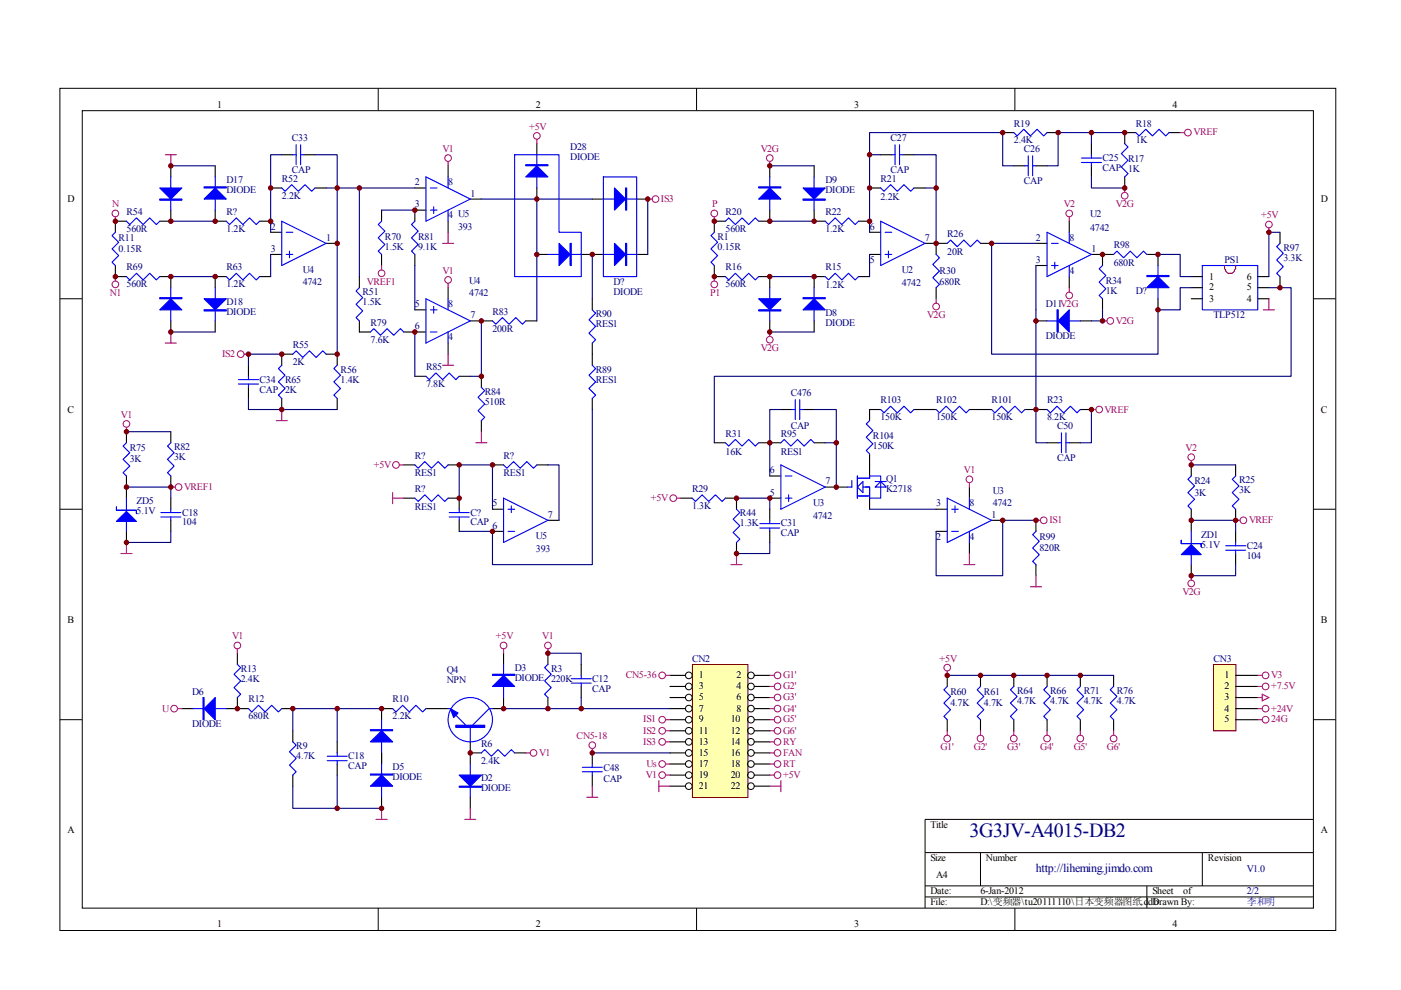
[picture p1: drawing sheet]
<svg xmlns="http://www.w3.org/2000/svg" width="297mm" height="210mm" viewBox="0 0 297 210" stroke-linecap="round" stroke-linejoin="round" font-family="sans-serif">
<g fill="none" stroke="#000" stroke-width=".21">
<path d="M12.7 18.7h270.5v178.6h-270.5zM80.2 18.7v4.7M147.7 18.7v4.7M215.2 18.7v4.7M17.4 23.5h261.1v169h-261.1zM12.7 63.3h4.7M278.4 63.3h4.7M12.7 108h4.7M278.4 108h4.7M12.7 152.6h4.7M278.4 152.6h4.7M278.4 173.7h-82.3v18.8"/>
<path d="M80.2 192.5v4.7M147.7 192.5v4.7M196.1 180.8h82.3M196.1 187.8h82.3M196.1 190.2h82.3M207.9 180.8v7M215.2 192.5v4.7M243.2 187.8v4.7M254.9 180.8v7"/>
</g>
<g fill="none" stroke="#000" stroke-width=".23">
<path d="M36.2 35.2v2.3M45.6 35.2v2.3M57.4 39.9h2.3M59.7 32.8h2.4M64.4 32.8h2.4M66.8 39.9h2.3M88 39.9h2.3M95 35.2v2.3M113.8 30.5v2.3M113.8 39.9v2.3M163.2 35.2v2.3M172.6 35.2v2.3"/>
<path d="M184.4 39.9h2.3M186.7 32.8h2.4M191.4 32.8h2.4M193.8 39.9h2.3M212.6 28.1h2.3M214.9 35.2h2.4M219.6 35.2h2.4M222 28.1h2.3M231.4 30.5v2.3M231.4 35.2v2.3M238.5 37.5v2.4M240.8 28.1h-2.3v2.4"/>
<path d="M247.9 28.1h2.3M24.5 56.3v2.3h2.3M26.8 46.9h-2.3v2.4M33.9 58.6h2.3v2.4M36.2 44.6v2.3h-2.3M45.6 44.6v2.3h2.4M48 58.6h-2.4v2.4M55 46.9h2.4M55 58.6h2.4M57.4 49.3h2.3M57.4 53.9h2.3M69.1 51.6h2.4"/>
<path d="M76.2 58.6v2.4M80.9 44.6v2.3M80.9 53.9v2.4M88 53.9v2.4M90.3 44.6h-2.3v2.3M95 46.9v2.4M99.7 42.2h2.4M113.8 53.9h2.4M123.2 53.9h4.7M125.6 42.2h2.3M135 53.9h2.3M135 42.2h2.3"/>
<path d="M151.4 56.3v2.3h2.4M153.8 46.9h-2.4v2.4M160.9 58.6h2.3v2.4M163.2 44.6v2.3h-2.3M172.6 44.6v2.3h2.4M175 58.6h-2.4v2.4M182 46.9h2.4M182 58.6h2.4M184.4 49.3h2.3M184.4 53.9h2.3M196.1 51.6h4.7M198.5 51.6v2.3"/>
<path d="M207.9 51.6h2.3M219.6 51.6h2.4M219.6 56.3h2.4M226.7 46.9v2.4M226.7 58.6v2.4M231.4 53.9h4.7M233.8 53.9v2.4M243.2 53.9h2.3v2.4M252.6 58.6h2.3M266.7 58.6h2.3M271.4 49.3v2.3M271.4 58.6v2.4"/>
<path d="M36.2 68v2.4M45.6 68v2.4M52.7 77.4v2.4M62.1 75.1h-2.4v2.3M69.1 75.1h2.4v2.3M76.2 68v2.4h2.3M85.6 70.4h4.7M88 65.7h2.3M88 79.8h2.3M95 61v2.3M95 72.7v2.4M97.4 79.8h2.3"/>
<path d="M99.7 68h4.7M102.1 79.8v2.3M111.5 68h2.3M125.6 63.3v2.4M125.6 72.7v4.7M163.2 68v2.4M172.6 68v2.4M198.5 61v2.3M219.6 68h2.4M229 68h2.4M233.8 63.3v2.4M245.5 63.3v2.4"/>
<path d="M252.6 61h2.3M252.6 63.3h2.3M266.7 61h2.3M266.7 63.3h2.3M52.7 82.1v2.4M59.7 84.5v2.3M71.5 84.5v2.3M85.6 98.6h2.4M95 98.6h2.4M102.1 89.2v2.3M104.4 98.6h2.4M113.8 98.6h2.4"/>
<path d="M125.6 84.5v2.3M151.4 93.9h2.4M160.9 93.9h4.7M165.6 86.8h2.3M170.3 86.8h2.3M172.6 93.9h2.4M184.4 96.2v4.7M186.7 86.8h-2.3v2.4M193.8 86.8h4.7M205.5 86.8h4.7M217.3 86.8h4.7M222 93.9h2.3"/>
<path d="M226.7 93.9h2.3M229 86.8h2.4M85.6 105.6h2.4M95 105.6h2.4v2.4M97.4 110.3v2.4M104.4 112.7h2.4M104.4 108h2.4M116.2 110.3h2.3M144.4 105.6h2.3M153.8 105.6h2.4v2.4M156.2 115v2.4M163.2 105.6h2.4"/>
<path d="M163.2 108v2.3M163.2 112.7v2.3M163.2 100.9h2.4M175 103.3h4.7M184.4 105.6v2.4M198.5 112.7h2.3M198.5 108h2.3M205.5 103.3v2.3M205.5 115v2.4M210.2 110.3h2.4M219.6 110.3v2.4M219.6 119.7v2.4"/>
</g>
<g fill="none" stroke="#00f" stroke-width=".23">
<path d="M36.2 37.5v7.1M45.6 37.5v7.1M59.7 39.9l.7 .7 1.4-1.4 1.5 1.4 1.4-1.4 1.4 1.4 .7-.7M62.1 32.8h.7M62.8 30.7v4.2M63.7 32.8h.7M63.7 30.7v4.2M90.3 37.5l9.4 4.7-9.4 4.7zM91.2 39.9h1.5M95 37.5v2.4M113.8 32.8v7.1M127.9 37.5h7.1v21.1h-7.1z"/>
<path d="M163.2 37.5v7.1M172.6 37.5v7.1M186.7 39.9l.7 .7 1.4-1.4 1.4 1.4 1.5-1.4 1.4 1.4 .7-.7M189.1 32.8h.7M189.8 30.7v4.2M190.7 32.8h.7M190.7 30.7v4.2M214.9 28.1l.7 .7 1.5-1.4 1.4 1.4 1.4-1.4 1.4 1.4 .7-.7M217.3 35.2h.7M218 33v4.3M218.9 35.2h.7M218.9 33v4.3"/>
<path d="M229.3 33.5h4.2M229.3 34.5h4.2M231.4 32.8v.7M231.4 34.5v.7M238.5 30.5l.7 .7-1.5 1.4 1.5 1.4-1.5 1.4 1.5 1.4-.7 .7M240.8 28.1l.7 .7 1.4-1.4 1.4 1.4 1.4-1.4 1.5 1.4 .7-.7M24.5 49.3l-.7 .7 1.4 1.4-1.4 1.4 1.4 1.4-1.4 1.4 .7 .7M26.8 46.9l.7 .7 1.4-1.4 1.4 1.4 1.4-1.4 1.5 1.4 .7-.7M26.8 58.6l.7 .7 1.4-1.4 1.4 1.4 1.4-1.4 1.5 1.4 .7-.7M48 46.9l.7 .7 1.4-1.4 1.4 1.4 1.4-1.4 1.4 1.4 .7-.7M48 58.6l.7 .7 1.4-1.4 1.4 1.4 1.4-1.4 1.4 1.4 .7-.7M59.7 46.9l9.4 4.7-9.4 4.7z"/>
<path d="M60.7 49.3h1.4M60.7 53.9h1.4M61.4 53.2v1.5M80.9 46.9l-.7 .7 1.4 1.4-1.4 1.4 1.4 1.4-1.4 1.4 .7 .7M88 46.9l-.8 .7 1.5 1.4-1.5 1.4 1.5 1.4-1.5 1.4 .8 .7M91.2 44.6h1.5M91.9 43.9v1.4M95 44.6v2.3M116.2 53.9h7M127.9 53.9h7.1M127.9 42.2h7.1M151.4 49.3l-.7 .7 1.5 1.4-1.5 1.4 1.5 1.4-1.5 1.4 .7 .7"/>
<path d="M153.8 46.9l.7-.7 1.4 1.4 1.4-1.4 1.4 1.4 1.4-1.4 .8 .7M153.8 58.6l.7 .7 1.4-1.4 1.4 1.4 1.4-1.4 1.4 1.4 .8-.7M175 46.9l.7 .7 1.4-1.4 1.4 1.4 1.4-1.4 1.4 1.4 .7-.7M175 58.6l.7 .7 1.4-1.4 1.4 1.4 1.4-1.4 1.4 1.4 .7-.7M186.7 46.9l9.4 4.7-9.4 4.7zM187.7 49.3h1.4M187.7 53.9h1.4M188.4 53.2v1.5M198.5 53.9l.7 .8-1.4 1.4 1.4 1.4-1.4 1.4 1.4 1.4-.7 .7M200.8 51.6l.7-.7 1.4 1.4 1.5-1.4 1.4 1.4 1.4-1.4 .7 .7M222 49.3l9.4 4.6-9.4 4.7zM222.9 51.6h1.4"/>
<path d="M222.9 56.3h1.4M223.6 55.6v1.4M226.7 49.3v2.3M226.7 56.3v2.3M233.8 56.3l-.8 .7 1.5 1.4-1.5 1.4 1.5 1.4-1.5 1.4 .8 .7M236.1 53.9l.7-.7 1.4 1.5 1.4-1.5 1.4 1.5 1.5-1.5 .7 .7M245.5 56.3v7M254.9 56.3h11.8v9.4h-11.8zM271.4 51.6l-.7 .7 1.4 1.4-1.4 1.4 1.4 1.4-1.4 1.4 .7 .7M36.2 61v7M45.6 61v7M52.7 79.8v.7"/>
<path d="M59.7 77.4l-.7 .7 1.4 1.4-1.4 1.5 1.4 1.4-1.4 1.4 .7 .7M62.1 75.1l.7-.7 1.4 1.4 1.4-1.4 1.4 1.4 1.4-1.4 .7 .7M71.5 77.4l-.7 .7 1.4 1.4-1.4 1.5 1.4 1.4-1.4 1.4 .7 .7M76.2 61l-.7 .7 1.4 1.4-1.4 1.4 1.4 1.4-1.4 1.4 .7 .7M78.5 70.4l.8-.7 1.4 1.4 1.4-1.4 1.4 1.4 1.4-1.4 .7 .7M90.3 79.8l.7 .7 1.4-1.4 1.4 1.4 1.4-1.4 1.5 1.4 .7-.7M90.3 63.3l9.4 4.7-9.4 4.7zM91.2 70.4h1.5M91.2 65.7h1.5M91.9 65v1.4M95 63.3v2.4M95 70.4v2.3"/>
<path d="M104.4 68l.7 .7 1.4-1.4 1.4 1.4 1.5-1.4 1.4 1.4 .7-.7M125.6 65.7l.7 .7-1.4 1.4 1.4 1.4-1.4 1.4 1.4 1.4-.7 .7M125.6 77.4l.7 .7-1.4 1.4 1.4 1.5-1.4 1.4 1.4 1.4-.7 .7M163.2 61v7M172.6 61v7M222 68h7M50.6 80.5h4.2M50.6 81.4h4.2M52.7 81.4v.7M88 98.6l.7 .7 1.4-1.4 1.4 1.4 1.4-1.4 1.4 1.4 .7-.7M102.1 82.1l.7 .7-1.4 1.4 1.4 1.5-1.4 1.4 1.4 1.4-.7 .7M106.8 98.6l.7 .7 1.4-1.4 1.4 1.4 1.4-1.4 1.4 1.4 .7-.7"/>
<path d="M153.8 93.9l.7 .7 1.4-1.4 1.4 1.4 1.4-1.4 1.4 1.4 .8-.7M165.6 93.9l.7-.7 1.4 1.4 1.4-1.4 1.4 1.4 1.4-1.4 .7 .7M165.6 98.6l9.4 4.7-9.4 4.7zM167.9 86.8h.7M168.6 84.7v4.2M169.6 86.8h.7M169.6 84.7v4.2M184.4 89.2l-.7 .7 1.4 1.4-1.4 1.4 1.4 1.4-1.4 1.4 .7 .7M186.7 86.8l.7 .7 1.4-1.4 1.4 1.4 1.5-1.4 1.4 1.4 .7-.7M198.5 86.8l.7 .7 1.4-1.4 1.4 1.4 1.4-1.4 1.4 1.4 .7-.7M210.2 86.8l.7 .7 1.5-1.4 1.4 1.4 1.4-1.4 1.4 1.4 .7-.7M222 86.8l.7 .7 1.4-1.4 1.4 1.4 1.4-1.4 1.4 1.4 .7-.7"/>
<path d="M224.3 93.9h.8M225.1 91.8v4.2M226 93.9h.7M226 91.8v4.2M88 105.6l.7 .7 1.4-1.4 1.4 1.4 1.4-1.4 1.4 1.4 .7-.7M95.2 108.7h4.3M95.2 109.6h4.3M97.4 108v.7M97.4 109.6v.7M106.8 105.6l9.4 4.7-9.4 4.7zM107.7 112.7h1.4M107.7 108h1.4"/>
<path d="M108.4 107.3v1.4M146.7 105.6l.7 .7 1.5-1.4 1.4 1.4 1.4-1.4 1.4 1.4 .7-.7M156.2 108l.7 .7-1.5 1.4 1.5 1.4-1.5 1.4 1.5 1.4-.7 .7M161.1 111h4.2M161.1 112h4.2M163.2 110.3v.7M163.2 112v.7M166.5 100.9h1.4M166.5 105.6h1.4M167.2 104.9v1.4M180.6 101.9v1.4h-.9M181.8 101.4h2.6v-.5h2.3v4.7h-2.3v-2.3h-1.4"/>
<path d="M181.8 100.9v4.7M181.8 105.1h2.6M181.8 103.3l1.2-1.2v2.3zM185.5 102.1h2.4M186.7 102.1l1.2 1.2h-2.4zM200.8 105.6l9.4 4.7-9.4 4.7zM201.8 112.7h1.4M201.8 108h1.4M202.5 107.3v1.4M205.5 105.6v2.4M205.5 112.7v2.3M219.6 112.7l-.7 .7 1.5 1.4-1.5 1.4 1.5 1.4-1.5 1.4 .7 .7"/>
</g>
<g fill="none" stroke="#a1006a" stroke-width=".21">
<circle cx="95" cy="33.5" r=".7"/>
<circle cx="113.8" cy="28.8" r=".71"/>
<circle cx="163.2" cy="33.5" r=".71"/>
<circle cx="251.9" cy="28.1" r=".71"/>
<circle cx="24.5" cy="45.3" r=".7"/>
<circle cx="80.9" cy="57.9" r=".71"/>
<circle cx="95" cy="59.3" r=".7"/>
<circle cx="139" cy="42.2" r=".71"/>
<circle cx="151.4" cy="45.3" r=".71"/>
<circle cx="226.7" cy="45.3" r=".71"/>
<circle cx="238.5" cy="41.5" r=".71"/>
<circle cx="269" cy="47.6" r=".7"/>
<circle cx="24.5" cy="60.3" r=".7"/>
<circle cx="51" cy="75.1" r=".71"/>
<circle cx="151.4" cy="60.3" r=".71"/>
<circle cx="163.2" cy="72" r=".71"/>
<circle cx="198.5" cy="65" r=".71"/>
<circle cx="226.7" cy="62.6" r=".71"/>
<circle cx="235.4" cy="68" r=".71"/>
<circle cx="84" cy="98.6" r=".71"/>
<circle cx="233" cy="86.8" r=".71"/>
<circle cx="142.7" cy="105.6" r=".71"/>
<circle cx="205.5" cy="101.6" r=".71"/>
<circle cx="221.3" cy="110.3" r=".71"/>
</g>
<g fill="none" stroke="#a1006a" stroke-width=".23">
<path d="M35 32.8h2.4M36.2 32.8v2.4M95 34.2v1M113.8 29.5v1M163.2 34.2v1M238.5 39.9v.9M250.2 28.1h1M24.5 46v.9M24.5 58.6v1M80.9 56.3v.9M93.8 51.6h2.4M95 49.3v2.3"/>
<path d="M137.3 42.2h1M151.4 46v.9M151.4 58.6v1M226.7 46v.9M269 48.3v1M35 72.7h2.4M36.2 70.4v2.3M51.7 75.1h1M93.8 77.4h2.4M95 60.1v.9M95 75.1v2.3M163.2 70.4v.9"/>
<path d="M198.5 63.3v1M226.7 61v.9M233.8 68h.9M267.9 65.7h2.3M269 63.3v2.4M58.6 89.2h2.3M59.7 86.8v2.4M84.7 98.6h.9M100.9 93.9h2.3M102.1 91.5v2.4M231.4 86.8h.9M83.2 104.4v2.4"/>
<path d="M83.2 105.6h2.4M143.5 105.6h.9M155 119.7h2.3M156.2 117.4v2.3M204.4 119.7h2.3M205.5 102.3v1M205.5 117.4v2.3M219.6 110.3h1M218.5 124.4h2.3M219.6 122.1v2.3"/>
</g>
<g fill="#00f" stroke="#00f" stroke-width=".23">
<path d="M33.9 39.9h4.7l-2.4 2.3z"/>
<path d="M43.3 42.2l2.3-2.3 2.4 2.3z"/>
<path d="M33.9 65.7l2.3-2.4 2.4 2.4z"/>
<path d="M43.3 63.3h4.7l-2.4 2.4z"/>
<path d="M118.5 51.6l2.4 2.3-2.4 2.4z"/>
<path d="M130.3 39.9l2.3 2.3-2.3 2.4z"/>
<path d="M130.3 51.6l2.3 2.3-2.3 2.4z"/>
<path d="M111.5 37.5l2.3-2.3 2.4 2.3z"/>
<path d="M160.9 42.2l2.3-2.3 2.4 2.3z"/>
<path d="M170.3 39.9h4.7l-2.4 2.3z"/>
<path d="M160.9 63.3h4.7l-2.4 2.4z"/>
<path d="M170.3 65.7l2.3-2.4 2.4 2.4z"/>
<path d="M224.3 68l2.4-2.3v4.7z"/>
<path d="M243.2 61l2.3-2.4 2.4 2.4z"/>
<path d="M33.9 42.2h4.7v.2h-4.7z" fill-rule="evenodd"/>
<path d="M43.3 39.6h4.7v.3h-4.7z" fill-rule="evenodd"/>
<path d="M33.9 63.1h4.7v.2h-4.7z" fill-rule="evenodd"/>
<path d="M43.3 65.7h4.7v.2h-4.7z" fill-rule="evenodd"/>
<path d="M120.9 51.6h.2v4.7h-.2z" fill-rule="evenodd"/>
<path d="M132.6 39.9h.3v4.7h-.3z" fill-rule="evenodd"/>
<path d="M132.6 51.6h.3v4.7h-.3z" fill-rule="evenodd"/>
<path d="M111.5 34.9h4.7v.3h-4.7z" fill-rule="evenodd"/>
<path d="M160.9 39.6h4.7v.3h-4.7z" fill-rule="evenodd"/>
<path d="M170.3 42.2h4.7v.2h-4.7z" fill-rule="evenodd"/>
<path d="M160.9 65.7h4.7v.2h-4.7z" fill-rule="evenodd"/>
<path d="M170.3 63.1h4.7v.2h-4.7z" fill-rule="evenodd"/>
<path d="M224.1 65.7h.2v4.7h-.2z" fill-rule="evenodd"/>
<path d="M243.2 58.4h4.7v.2h-4.7z" fill-rule="evenodd"/>
</g>
<g fill="none" stroke="#000080" stroke-width=".23">
<path d="M36.2 35.2h9.4M59.7 32.8h-2.3v16.5M66.8 32.8h4.7v42.3M69.1 39.9h18.9M76.2 39.9v18.7M163.2 35.2h9.4M184.4 32.8v-4.7h28.2v7.1h2.3M186.7 32.8h-2.3v16.5M193.8 32.8h4.7v18.8M196.1 39.9h2.4M231.4 37.5v2.4h7.1M231.4 28.1v2.4"/>
<path d="M238.5 28.1h-14.2v7.1h-2.3M36.2 46.9h9.4M36.2 58.6h9.4M57.4 53.9v4.7M80.9 44.6h7.1M88 56.3v9.4M102.1 42.2h11.7v25.8M113.8 42.2h11.8M125.6 53.9v9.4M137.3 42.2v11.7M163.2 46.9h9.4M163.2 58.6h9.4"/>
<path d="M184.4 53.9v4.7M219.6 51.6h-9.4v23.5h35.3v-9.4h4.7v-4.7h2.4M219.6 56.3v37.6h2.4M245.5 53.9h4.7v4.7h2.4M271.4 49.3h-2.4v9.3M36.2 70.4h9.4M59.7 75.1h-7v2.3M88 70.4v9.4M102.1 68v11.8h-2.4M163.2 70.4h9.4M233.8 65.7v2.3h-2.4M269 61h4.7v18.8h-122.3v14.1"/>
<path d="M52.7 84.5v2.3h18.8M116.2 98.6h2.3v11.7M125.6 86.8v32.9h-21.2v-7h-7M165.6 86.8h-2.4v14.1M172.6 86.8h4.7v16.5M175 93.9h2.3M231.4 86.8v7.1h-2.4M97.4 105.6v-7h7v9.4M156.2 105.6h7v2.4M163.2 115v2.4h-7M184.4 108h14.1M219.6 110.3h-7v11.8h-14.1v-9.4"/>
</g>
<g fill="#800000" stroke="#800000" stroke-width=".21">
<circle cx="36.2" cy="46.9" r=".47"/>
<circle cx="57.4" cy="46.9" r=".47"/>
<circle cx="45.6" cy="46.9" r=".47"/>
<circle cx="36.2" cy="58.6" r=".47"/>
<circle cx="45.6" cy="58.6" r=".47"/>
<circle cx="57.4" cy="39.9" r=".47"/>
<circle cx="59.7" cy="75.1" r=".47"/>
<circle cx="71.5" cy="75.1" r=".47"/>
<circle cx="71.5" cy="51.6" r=".47"/>
<circle cx="71.5" cy="39.9" r=".47"/>
<circle cx="59.7" cy="86.8" r=".47"/>
<circle cx="76.2" cy="39.9" r=".47"/>
<circle cx="102.1" cy="79.8" r=".47"/>
<circle cx="52.7" cy="75.1" r=".47"/>
<circle cx="113.8" cy="53.9" r=".47"/>
<circle cx="125.6" cy="53.9" r=".47"/>
<circle cx="113.8" cy="42.2" r=".47"/>
<circle cx="104.4" cy="112.7" r=".47"/>
<circle cx="104.4" cy="98.6" r=".47"/>
<circle cx="97.4" cy="98.6" r=".47"/>
<circle cx="97.4" cy="105.6" r=".47"/>
<circle cx="24.5" cy="46.9" r=".47"/>
<circle cx="24.5" cy="58.6" r=".47"/>
<circle cx="137.3" cy="42.2" r=".47"/>
<circle cx="36.2" cy="35.2" r=".47"/>
<circle cx="36.2" cy="70.4" r=".47"/>
<circle cx="245.5" cy="53.9" r=".47"/>
<circle cx="245.5" cy="65.7" r=".47"/>
<circle cx="210.2" cy="51.6" r=".47"/>
<circle cx="184.4" cy="46.9" r=".47"/>
<circle cx="184.4" cy="39.9" r=".47"/>
<circle cx="198.5" cy="51.6" r=".47"/>
<circle cx="198.5" cy="39.9" r=".47"/>
<circle cx="163.2" cy="58.6" r=".47"/>
<circle cx="172.6" cy="58.6" r=".47"/>
<circle cx="151.4" cy="46.9" r=".47"/>
<circle cx="151.4" cy="58.6" r=".47"/>
<circle cx="163.2" cy="35.2" r=".47"/>
<circle cx="163.2" cy="70.4" r=".47"/>
<circle cx="269" cy="49.3" r=".47"/>
<circle cx="163.2" cy="46.9" r=".47"/>
<circle cx="172.6" cy="46.9" r=".47"/>
<circle cx="184.4" cy="32.8" r=".47"/>
<circle cx="212.6" cy="28.1" r=".47"/>
<circle cx="224.3" cy="28.1" r=".47"/>
<circle cx="238.5" cy="28.1" r=".47"/>
<circle cx="231.4" cy="28.1" r=".47"/>
<circle cx="238.5" cy="39.9" r=".47"/>
<circle cx="219.6" cy="86.8" r=".47"/>
<circle cx="212.6" cy="110.3" r=".47"/>
<circle cx="219.6" cy="110.3" r=".47"/>
<circle cx="231.4" cy="86.8" r=".47"/>
<circle cx="271.4" cy="61" r=".47"/>
<circle cx="156.1" cy="105.6" r=".47"/>
<circle cx="163.2" cy="105.6" r=".47"/>
<circle cx="156.1" cy="117.4" r=".47"/>
<circle cx="163.2" cy="93.9" r=".47"/>
<circle cx="177.3" cy="103.3" r=".47"/>
<circle cx="177.3" cy="93.9" r=".47"/>
<circle cx="233.8" cy="53.9" r=".47"/>
<circle cx="219.6" cy="68" r=".47"/>
<circle cx="233.8" cy="68" r=".47"/>
<circle cx="88" cy="44.6" r=".47"/>
<circle cx="88" cy="70.4" r=".47"/>
<circle cx="102.1" cy="68" r=".47"/>
</g>
<path d="M259.6 56.3v.7l.3 .2a1.03 1.03 0 0 0 .8 .8 1.03 1.03 0 0 0 1-.5l.3-.5v-.7" fill="none" stroke="#f00" stroke-width=".23"/>
<path d="M146.9 141h11.7v28.1h-11.7z" fill="#ffffb0"/>
<path d="M146.8 140.9h11.8v28.2h-11.8z" fill="none" stroke="#800000" stroke-width=".21"/>
<g fill="none" stroke="#000" stroke-width=".21">
<circle cx="146" cy="143.2" r=".71"/>
<circle cx="146" cy="157.3" r=".71"/>
<circle cx="146" cy="145.5" r=".71"/>
<circle cx="146" cy="159.6" r=".71"/>
<circle cx="146" cy="152.6" r=".71"/>
<circle cx="146" cy="147.9" r=".71"/>
<circle cx="146" cy="154.9" r=".71"/>
<circle cx="146" cy="150.2" r=".71"/>
<circle cx="159.2" cy="143.2" r=".71"/>
<circle cx="159.2" cy="157.3" r=".71"/>
<circle cx="159.2" cy="145.5" r=".71"/>
<circle cx="159.2" cy="159.6" r=".71"/>
<circle cx="159.2" cy="152.6" r=".71"/>
<circle cx="159.2" cy="147.9" r=".71"/>
<circle cx="159.2" cy="154.9" r=".71"/>
<circle cx="159.2" cy="150.2" r=".71"/>
<circle cx="146" cy="162" r=".71"/>
<circle cx="146" cy="164.3" r=".71"/>
<circle cx="146" cy="166.7" r=".71"/>
<circle cx="159.2" cy="162" r=".71"/>
<circle cx="159.2" cy="164.3" r=".71"/>
<circle cx="159.2" cy="166.7" r=".71"/>
</g>
<g fill="none" stroke="#000" stroke-width=".23">
<path d="M26.8 91.5v2.4M36.2 91.5v2.4M252.6 98.6v2.3M262 98.6v2.3M26.8 100.9v4.7M26.8 112.7v2.3M36.2 100.9v2.4M36.2 105.6v2.4M36.2 110.3v2.4M252.6 108v4.7M252.6 119.7v2.4M262 108v2.3"/>
<path d="M262 112.7v2.3M262 117.4v2.3M50.3 138.5v2.4M106.8 138.5v2.4M116.2 138.5v2.4M38.6 150.2h2.3M48 150.2h4.7M50.3 147.9v2.3M59.7 150.2h2.4M62.1 154.9v2.4M71.5 157.3v2.3M80.9 159.6v2.4"/>
<path d="M83.2 150.2h-2.3v2.4M90.3 150.2h4.7M99.7 159.6h2.4M99.7 157.3v4.7M106.8 147.9v2.3h-2.4M109.1 159.6h2.4M116.2 147.9v2.3M123.2 140.9v2.3M123.2 145.5v2.4M142 143.2h3.3M142 145.5h3.3M142 147.9h3.3"/>
<path d="M142 150.2h3.3M142 152.6h3.3M142 154.9h3.3M142 157.3h3.3M142 159.6h3.3M159.9 143.2h3.3M159.9 145.5h3.3M159.9 147.9h3.3M159.9 150.2h3.3M159.9 152.6h3.3M159.9 154.9h3.3M159.9 157.3h3.3"/>
<path d="M159.9 159.6h3.3M200.8 143.2v2.3M200.8 152.6v2.3M207.9 143.2v2.3M207.9 152.6v2.3M214.9 143.2v2.3M214.9 152.6v2.3M222 143.2v2.3M222 152.6v2.3M229 143.2v2.3M229 152.6v2.3M236.1 143.2v2.3"/>
<path d="M236.1 152.6v2.3M62.1 164.3v2.4M71.5 162v2.3M80.9 169v2.4M99.7 169v2.4M142 162h3.3M142 164.3h3.3M142 166.7h3.3M159.9 162h3.3M159.9 164.3h3.3M159.9 166.7h3.3"/>
</g>
<g fill="none" stroke="#a1006a" stroke-width=".23">
<path d="M26.8 90.6v.9M252.6 97.6v1M25.6 117.4h2.4M26.8 115v2.4M36.2 103.3h1M262 110.3h.9M50.3 137.6v.9M106.8 137.6v.9M116.2 137.6v.9M252.6 122.1v.9M37.6 150.2h1M111.5 159.6h.9"/>
<path d="M141.1 152.6h.9M141.1 154.9h.9M141.1 157.3h.9M141.1 143.2h.9M163.2 152.6h.9M163.2 154.9h.9M163.2 143.2h.9M163.2 145.5h.9M163.2 147.9h.9M163.2 150.2h.9M163.2 159.6h.9M200.8 142.3v.9"/>
<path d="M200.8 154.9v1M207.9 154.9v1M214.9 154.9v1M222 154.9v1M229 154.9v1M236.1 154.9v1M79.7 173.7h2.4M80.9 171.4v2.3M98.5 173.7h2.4M99.7 171.4v2.3M139.7 166.7h2.3M139.7 165.5v2.4"/>
<path d="M141.1 164.3h.9M141.1 162h.9M163.2 166.7h2.4M163.2 164.3h.9M163.2 162h.9M165.6 165.5v2.4"/>
</g>
<g fill="none" stroke="#a1006a" stroke-width=".21">
<circle cx="26.8" cy="89.9" r=".71"/>
<circle cx="252.6" cy="96.9" r=".7"/>
<circle cx="37.9" cy="103.3" r=".7"/>
<circle cx="263.6" cy="110.3" r=".71"/>
<circle cx="50.3" cy="136.9" r=".71"/>
<circle cx="106.8" cy="136.9" r=".7"/>
<circle cx="116.2" cy="136.9" r=".71"/>
<circle cx="252.6" cy="123.7" r=".71"/>
<circle cx="36.9" cy="150.2" r=".71"/>
<circle cx="113.1" cy="159.6" r=".71"/>
<circle cx="140.4" cy="143.2" r=".71"/>
<circle cx="140.4" cy="157.3" r=".71"/>
<circle cx="140.4" cy="152.6" r=".7"/>
<circle cx="140.4" cy="154.9" r=".7"/>
<circle cx="164.8" cy="143.2" r=".71"/>
<circle cx="164.8" cy="145.5" r=".71"/>
<circle cx="164.8" cy="159.6" r=".71"/>
<circle cx="164.9" cy="152.6" r=".7"/>
<circle cx="164.9" cy="147.9" r=".7"/>
<circle cx="164.9" cy="154.9" r=".7"/>
<circle cx="164.9" cy="150.2" r=".7"/>
<circle cx="200.8" cy="156.6" r=".71"/>
<circle cx="200.8" cy="141.6" r=".7"/>
<circle cx="207.9" cy="156.6" r=".71"/>
<circle cx="214.9" cy="156.6" r=".71"/>
<circle cx="222" cy="156.6" r=".71"/>
<circle cx="229" cy="156.6" r=".71"/>
<circle cx="236.1" cy="156.6" r=".71"/>
<circle cx="140.4" cy="162" r=".7"/>
<circle cx="140.4" cy="164.3" r=".7"/>
<circle cx="164.9" cy="162" r=".7"/>
<circle cx="164.9" cy="164.3" r=".7"/>
</g>
<g fill="none" stroke="#00f" stroke-width=".23">
<path d="M26.8 93.9l-.7 .7 1.4 1.4-1.4 1.4 1.4 1.4-1.4 1.4 .7 .7M36.2 93.9l-.7 .7 1.4 1.4-1.4 1.4 1.4 1.4-1.4 1.4 .7 .7M26.8 105.6v7.1M34.1 108.7h4.2M34.1 109.6h4.2M36.2 108v.7M36.2 109.6v.7M252.6 100.9l-.7 .7 1.4 1.4-1.4 1.4 1.4 1.5-1.4 1.4 .7 .7M252.6 112.7v7M259.9 115.7h4.2M259.9 116.7h4.2M262 100.9l-.7 .7 1.4 1.4-1.4 1.4 1.4 1.5-1.4 1.4 .7 .7"/>
<path d="M262 115v.7M262 116.7v.7M40.9 150.2h7.1M50.3 140.9l.7 .7-1.4 1.4 1.4 1.4-1.4 1.4 1.4 1.4-.7 .7M52.7 150.2l.7 .7 1.4-1.4 1.4 1.4 1.4-1.4 1.4 1.4 .7-.7M62.1 157.3l.7 .7-1.4 1.4 1.4 1.4-1.4 1.4 1.4 1.4-.7 .7M71.5 159.6v.7M80.9 152.6v7M83.2 150.2l.8 .7 1.4-1.4 1.4 1.4 1.4-1.4 1.4 1.4 .7-.7M95 150.2h.5M96.7 151.7l2.1 2.1M99.7 153.8v3.5"/>
<path d="M102.1 159.6l.7-.7 1.4 1.4 1.4-1.4 1.4 1.4 1.4-1.4 .7 .7M104.4 150.2h-.7l-3.5 3.6M106.8 140.9v7M116.2 140.9l-.7 .7 1.4 1.4-1.4 1.4 1.4 1.4-1.4 1.4 .7 .7M121.1 143.9h4.2M121.1 144.8h4.2M123.2 143.2v.7M123.2 144.8v.7M200.8 145.5l-.7 .8 1.4 1.4-1.4 1.4 1.4 1.4-1.4 1.4 .7 .7M207.9 145.5l-.7 .8 1.4 1.4-1.4 1.4 1.4 1.4-1.4 1.4 .7 .7M214.9 145.5l-.7 .8 1.4 1.4-1.4 1.4 1.4 1.4-1.4 1.4 .7 .7M222 145.5l-.7 .8 1.4 1.4-1.4 1.4 1.4 1.4-1.4 1.4 .7 .7"/>
<path d="M229 145.5l-.7 .8 1.5 1.4-1.5 1.4 1.5 1.4-1.5 1.4 .7 .7M236.1 145.5l-.7 .8 1.4 1.4-1.4 1.4 1.4 1.4-1.4 1.4 .7 .7M69.4 160.3h4.2M69.4 161.3h4.2M71.5 161.3v.7M80.9 162v7M99.7 162v7"/>
<circle cx="99.7" cy="152.6" r="4.7"/>
</g>
<g fill="#00f" stroke="#00f" stroke-width=".23">
<path d="M95.5 150.2l1.6 1-.9 .9z"/>
<path d="M43.3 150.2l2.3-2.3v4.7z"/>
<path d="M78.5 157.3l2.4-2.4 2.3 2.4z"/>
<path d="M78.5 166.7l2.4-2.4 2.3 2.4z"/>
<path d="M106.8 143.2l2.3 2.3h-4.7z"/>
<path d="M97.4 164.3h4.7l-2.4 2.4z"/>
<path d="M24.7 110.6l2.1-2.2 2.1 2.2z"/>
<path d="M250.4 117.6l2.2-2.1 2.1 2.1z"/>
<path d="M96.7 153.8h6.1v.4h-6.1z" fill-rule="evenodd"/>
<path d="M43 147.9h.3v4.7h-.3z" fill-rule="evenodd"/>
<path d="M78.5 154.7h4.7v.2h-4.7z" fill-rule="evenodd"/>
<path d="M78.5 164.1h4.7v.2h-4.7z" fill-rule="evenodd"/>
<path d="M104.4 143h4.7v.2h-4.7z" fill-rule="evenodd"/>
<path d="M97.4 166.7h4.7v.2h-4.7z" fill-rule="evenodd"/>
<path d="M24.7 107.5v.7h4.2v.7v-.7h-4.2z" fill-rule="evenodd"/>
<path d="M250.4 114.5v.8h4.3v.7v-.7h-4.3z" fill-rule="evenodd"/>
</g>
<path d="M26.8 91.5h9.4M252.6 98.6h9.4M26.8 103.3h9.4v2.3M36.2 112.7v2.3h-9.4M252.6 110.3h9.4v2.4M262 119.7v2.4h-9.4M116.2 138.5h7v2.4M123.2 147.9v2.3h-16.4M123.2 150.2h18.8M200.8 143.2h35.3" fill="none" stroke="#000080" stroke-width=".23"/>
<g fill="#800000" stroke="#800000" stroke-width=".21">
<circle cx="26.8" cy="91.5" r=".47"/>
<circle cx="26.8" cy="103.3" r=".47"/>
<circle cx="36.2" cy="103.3" r=".47"/>
<circle cx="26.8" cy="115" r=".47"/>
<circle cx="252.6" cy="110.3" r=".47"/>
<circle cx="262" cy="110.3" r=".47"/>
<circle cx="252.6" cy="98.6" r=".47"/>
<circle cx="252.6" cy="122.1" r=".47"/>
<circle cx="200.8" cy="143.2" r=".47"/>
<circle cx="207.9" cy="143.2" r=".47"/>
<circle cx="214.9" cy="143.2" r=".47"/>
<circle cx="222" cy="143.2" r=".47"/>
<circle cx="229.1" cy="143.2" r=".47"/>
</g>
<path d="M257.4 141h4.6v14h-4.6z" fill="#ffffb0"/>
<path d="M257.3 140.9h4.7v14.1h-4.7z" fill="none" stroke="#800000" stroke-width=".21"/>
<path d="M125.6 159.6v2.4M262 143.2h4.7M262 145.5h4.7M262 147.9h4.7M262 150.2h4.7M262 152.6h4.7M125.6 164.3v2.4" fill="none" stroke="#000" stroke-width=".23"/>
<g fill="none" stroke="#a1006a" stroke-width=".21">
<circle cx="125.6" cy="158" r=".71"/>
<circle cx="164.8" cy="157.3" r=".71"/>
<circle cx="268.3" cy="143.2" r=".71"/>
<circle cx="268.3" cy="145.5" r=".71"/>
<circle cx="268.3" cy="152.6" r=".71"/>
<circle cx="268.3" cy="150.2" r=".71"/>
</g>
<path d="M125.6 158.7v.9M163.2 157.3h.9M266.7 143.2h.9M266.7 145.5h.9M266.7 147.9h.9M266.7 150.2h.9M266.7 152.6h.9M267.6 147.2l1.4 .7-1.4 .7zM124.4 169h2.4M125.6 166.7v2.3" fill="none" stroke="#a1006a" stroke-width=".23"/>
<path d="M109.1 32.8h9.4v16.5h4.7v9.3h-14.1zM123.5 162.7h4.2M123.5 163.6h4.2M125.6 162v.7M125.6 163.6v.7" fill="none" stroke="#00f" stroke-width=".23"/>
<path d="M71.5 150.2v7.1M80.9 150.2h-18.8v4.7M125.6 159.6h16.4M62.1 166.7v4.7h18.8M71.5 164.3v7.1" fill="none" stroke="#000080" stroke-width=".23"/>
<g fill="#800000" stroke="#800000" stroke-width=".21">
<circle cx="99.7" cy="159.6" r=".47"/>
<circle cx="106.8" cy="150.2" r=".47"/>
<circle cx="116.2" cy="150.2" r=".47"/>
<circle cx="116.2" cy="138.5" r=".47"/>
<circle cx="125.6" cy="159.6" r=".47"/>
<circle cx="123.2" cy="150.2" r=".47"/>
<circle cx="50.3" cy="150.2" r=".47"/>
<circle cx="80.9" cy="171.4" r=".47"/>
<circle cx="71.5" cy="171.4" r=".47"/>
<circle cx="80.9" cy="150.2" r=".47"/>
<circle cx="62.1" cy="150.2" r=".47"/>
<circle cx="71.5" cy="150.2" r=".47"/>
</g>
<text font-size="4.2" fill="#000080" x="205.6" y="177.4">3G3JV-A4015-DB2</text>
<text font-size="2.5" fill="#000080" x="219.6" y="184.8">http://liheming.jimdo.com</text>
<g font-size="2.1">
<text x="46.1" y="22.9">1</text>
<text x="113.6" y="22.9">2</text>
<text x="181.1" y="22.9">3</text>
<text x="248.6" y="22.9">4</text>
<text x="14.3" y="42.8">D</text>
<text x="280.1" y="42.8">D</text>
<text x="256.4" y="59.3">1</text>
<text x="264.3" y="59.3">6</text>
<text x="256.4" y="61.6">2</text>
<text x="256.4" y="63.9">3</text>
<text x="264.3" y="63.9">4</text>
<text x="264.3" y="61.6">5</text>
<text x="14.3" y="87.5">C</text>
<text x="280.1" y="87.5">C</text>
<text x="14.3" y="132.1">B</text>
<text x="280.1" y="132.1">B</text>
<text x="148.2" y="143.8">1</text>
<text x="156.1" y="143.8">2</text>
<text x="259.6" y="143.8">1</text>
<text x="148.2" y="146.1">3</text>
<text x="148.2" y="148.5">5</text>
<text x="156.1" y="146.1">4</text>
<text x="156.1" y="148.5">6</text>
<text x="259.6" y="146.1">2</text>
<text x="259.6" y="148.5">3</text>
<text x="148.2" y="150.9">7</text>
<text x="148.2" y="153.2">9</text>
<text x="148.2" y="155.5">11</text>
<text x="154.9" y="153.2">10</text>
<text x="154.9" y="155.5">12</text>
<text x="156.1" y="150.9">8</text>
<text x="259.6" y="150.9">4</text>
<text x="259.6" y="153.2">5</text>
<text x="148.2" y="157.9">13</text>
<text x="148.2" y="160.3">15</text>
<text x="154.9" y="157.9">14</text>
<text x="154.9" y="160.3">16</text>
<text x="148.2" y="162.6">17</text>
<text x="148.2" y="164.9">19</text>
<text x="148.2" y="167.3">21</text>
<text x="154.9" y="162.6">18</text>
<text x="154.9" y="164.9">20</text>
<text x="154.9" y="167.3">22</text>
<text x="14.3" y="176.7">A</text>
<text x="197.3" y="175.5">Title</text>
<text x="280.1" y="176.7">A</text>
<text x="197.3" y="182.6">Size</text>
<text x="209" y="182.6">Number</text>
<text x="256.1" y="182.6">Revision</text>
<text x="197.3" y="189.6">Date:</text>
<text x="197.3" y="192">File:</text>
<text x="198.5" y="186.1">A4</text>
<text x="207.9" y="189.6">6-Jan-2012</text>
<text x="207.9" y="192">D:\变频器\tu20111110\日本变频器图纸.ddb</text>
<text x="244.3" y="189.6">Sheet</text>
<text x="244.3" y="192">Drawn By:</text>
<text x="250.9" y="189.6">of</text>
<text x="46.1" y="196.6">1</text>
<text x="113.6" y="196.6">2</text>
<text x="181.1" y="196.6">3</text>
<text x="248.6" y="196.6">4</text>
</g>
<g font-size="2.1" fill="#000080">
<text x="61.9" y="29.9">C33</text>
<text x="188.8" y="29.9">C27</text>
<text x="215" y="26.9">R19</text>
<text x="240.8" y="26.9">R18</text>
<text x="120.9" y="31.8">D28</text>
<text x="120.9" y="33.9">DIODE</text>
<text x="215" y="30.3">2.4K</text>
<text x="217.1" y="32.3">C26</text>
<text x="233.8" y="34.1">C25</text>
<text x="239.2" y="34.4">R17</text>
<text x="240.8" y="30.3">1K</text>
<text x="48" y="38.8">D17</text>
<text x="48" y="40.9">DIODE</text>
<text x="59.8" y="38.6">R52</text>
<text x="61.9" y="36.7">CAP</text>
<text x="88" y="39.3">2</text>
<text x="95" y="39.3">8</text>
<text x="99.7" y="41.7">1</text>
<text x="175" y="38.8">D9</text>
<text x="175" y="40.9">DIODE</text>
<text x="186.7" y="38.6">R21</text>
<text x="188.8" y="36.7">CAP</text>
<text x="217.1" y="39">CAP</text>
<text x="233.8" y="36.3">CAP 1K</text>
<text x="26.8" y="45.6">R54</text>
<text x="48" y="45.6">R?</text>
<text x="59.8" y="42.1">2.2K</text>
<text x="88" y="44">3</text>
<text x="95" y="46.3">4 U5</text>
<text x="153.8" y="45.6">R20</text>
<text x="175" y="45.6">R22</text>
<text x="186.7" y="42.3">2.2K</text>
<text x="231.1" y="46.1">U2</text>
<text x="25.1" y="51.1">R11</text>
<text x="25.1" y="53.4">0.15R</text>
<text x="26.8" y="49.1">560R</text>
<text x="48" y="49.1">1.2K</text>
<text x="57.4" y="48.7">2</text>
<text x="57.4" y="53.4">3</text>
<text x="69.2" y="51.1">1</text>
<text x="81.6" y="50.8">R70</text>
<text x="81.6" y="52.9">1.5K</text>
<text x="88.6" y="50.8">R81</text>
<text x="88.6" y="52.9">9.1K</text>
<text x="97.1" y="48.7">393</text>
<text x="152.1" y="50.8">R1</text>
<text x="152.1" y="52.9">0.15R</text>
<text x="153.8" y="49.1">560R</text>
<text x="175" y="49.1">1.2K</text>
<text x="184.4" y="48.7">6</text>
<text x="196.1" y="51.1">7</text>
<text x="200.8" y="50.3">R26</text>
<text x="219.6" y="51.1">2</text>
<text x="226.7" y="51.1">8</text>
<text x="231.1" y="49">4742</text>
<text x="231.4" y="53.4">1</text>
<text x="236.1" y="52.7">R98</text>
<text x="272.1" y="53.2">R97</text>
<text x="26.8" y="57.3">R69</text>
<text x="48" y="57.3">R63</text>
<text x="64.2" y="57.8">U4</text>
<text x="153.8" y="57.3">R16</text>
<text x="175" y="57.3">R15</text>
<text x="184.4" y="55.7">5</text>
<text x="191.2" y="57.8">U2</text>
<text x="199.2" y="58.1">R30</text>
<text x="200.8" y="54.1">20R</text>
<text x="219.6" y="55.7">3</text>
<text x="226.7" y="58.1">4</text>
<text x="236.1" y="56.4">680R</text>
<text x="259.6" y="55.7">PS1</text>
<text x="272.1" y="55.3">3.3K</text>
<text x="26.8" y="60.9">560R</text>
<text x="48" y="60.9">1.2K</text>
<text x="48" y="64.6">D18</text>
<text x="64.2" y="60.5">4742</text>
<text x="76.9" y="62.5">R51</text>
<text x="76.9" y="64.6">1.5K</text>
<text x="88" y="65.1">5</text>
<text x="95" y="65.1">8</text>
<text x="99.5" y="60.2">U4</text>
<text x="99.5" y="62.8">4742</text>
<text x="130" y="60.5">D?</text>
<text x="130" y="62.5">DIODE</text>
<text x="153.8" y="60.9">560R</text>
<text x="175" y="61.1">1.2K</text>
<text x="191.2" y="60.6">4742</text>
<text x="199.2" y="60.5">680R</text>
<text x="221.7" y="65.1">D11V2G</text>
<text x="234.4" y="60.2">R34</text>
<text x="234.4" y="62.3">1K</text>
<text x="240.8" y="62.3">D?</text>
<text x="48" y="66.7">DIODE</text>
<text x="78.6" y="69.1">R79</text>
<text x="88" y="69.8">6</text>
<text x="99.7" y="67.5">7</text>
<text x="104.4" y="66.7">R83</text>
<text x="104.4" y="70.3">200R</text>
<text x="126.3" y="67.2">R90</text>
<text x="126.3" y="69.4">RES1</text>
<text x="175" y="67">D8</text>
<text x="175" y="69.1">DIODE</text>
<text x="221.7" y="71.9">DIODE</text>
<text x="257.3" y="67.5">TLP512</text>
<text x="62.1" y="73.8">R55</text>
<text x="62.1" y="77.3">2K</text>
<text x="78.6" y="72.7">7.6K</text>
<text x="95" y="72.2">4</text>
<text x="55" y="81.1">C34</text>
<text x="55" y="83.2">CAP 2K</text>
<text x="60.5" y="81.3">R65</text>
<text x="72.2" y="79">R56</text>
<text x="72.2" y="81.1">1.4K</text>
<text x="90.3" y="78.5">R85</text>
<text x="90.3" y="82.1">7.8K</text>
<text x="102.8" y="83.7">R84</text>
<text x="126.3" y="79">R89</text>
<text x="126.3" y="81.1">RES1</text>
<text x="167.6" y="83.9">C476</text>
<text x="102.8" y="85.8">510R</text>
<text x="186.7" y="85.5">R103</text>
<text x="186.7" y="89.1">150K</text>
<text x="198.5" y="85.5">R102</text>
<text x="198.5" y="89.1">150K</text>
<text x="210.2" y="85.5">R101</text>
<text x="210.2" y="89.1">150K</text>
<text x="222" y="85.5">R23</text>
<text x="222" y="89.1">8.2K</text>
<text x="27.5" y="95.7">R75</text>
<text x="36.9" y="95.4">R82</text>
<text x="153.8" y="92.6">R31</text>
<text x="165.5" y="92.6">R95</text>
<text x="167.6" y="90.9">CAP</text>
<text x="185.1" y="93.1">R104</text>
<text x="185.1" y="95.2">150K</text>
<text x="224.1" y="90.9">C50</text>
<text x="27.5" y="98">3K</text>
<text x="36.9" y="97.6">3K</text>
<text x="88" y="97.3">R?</text>
<text x="88" y="101">RES1</text>
<text x="106.8" y="97.3">R?</text>
<text x="106.8" y="101">RES1</text>
<text x="153.8" y="96.4">16K</text>
<text x="163.2" y="100.3">6</text>
<text x="165.5" y="96.4">RES1</text>
<text x="224.1" y="97.8">CAP</text>
<text x="29" y="106.9">ZD5</text>
<text x="88" y="104.3">R?</text>
<text x="104.4" y="107.4">5</text>
<text x="146.7" y="104.3">R29</text>
<text x="146.7" y="107.9">1.3K</text>
<text x="163.2" y="105.1">5</text>
<text x="172.4" y="107.2">U3</text>
<text x="175" y="102.7">7</text>
<text x="187.9" y="102.2">Q1</text>
<text x="187.9" y="104.3">K2718</text>
<text x="198.5" y="107.4">3</text>
<text x="205.6" y="107.4">8</text>
<text x="210.5" y="104.8">U3</text>
<text x="210.5" y="107.4">4742</text>
<text x="253.2" y="102.7">R24</text>
<text x="253.2" y="105.1">3K</text>
<text x="262.7" y="102.5">R25</text>
<text x="262.7" y="104.6">3K</text>
<text x="29" y="109.1">5.1V</text>
<text x="38.6" y="109.3">C18</text>
<text x="38.6" y="111.4">104</text>
<text x="88" y="108.1">RES1</text>
<text x="99.7" y="109.3">C?</text>
<text x="99.7" y="111.4">CAP</text>
<text x="104.4" y="112.1">6</text>
<text x="116.2" y="109.7">7</text>
<text x="156.9" y="109.5">R44</text>
<text x="156.9" y="111.6">1.3K</text>
<text x="165.5" y="111.6">C31</text>
<text x="165.5" y="113.7">CAP</text>
<text x="172.4" y="110">4742</text>
<text x="210.2" y="109.7">1</text>
<text x="254.7" y="114">ZD1</text>
<text x="113.6" y="114.2">U5</text>
<text x="113.6" y="117">393</text>
<text x="198.5" y="114.5">2</text>
<text x="205.6" y="114.5">4</text>
<text x="220.4" y="114.5">R99</text>
<text x="220.4" y="116.8">820R</text>
<text x="254.7" y="116.1">5.1V</text>
<text x="264.3" y="116.3">C24</text>
<text x="264.3" y="118.5">104</text>
<text x="51.1" y="142.4">R13</text>
<text x="94.7" y="142.6">Q4</text>
<text x="109.1" y="142.2">D3</text>
<text x="116.8" y="142.4">R3</text>
<text x="146.7" y="140.3">CN2</text>
<text x="257.3" y="140.3">CN3</text>
<text x="40.7" y="147.3">D6</text>
<text x="51.1" y="144.5">2.4K</text>
<text x="52.7" y="148.9">R12</text>
<text x="83.2" y="148.9">R10</text>
<text x="94.7" y="144.7">NPN</text>
<text x="109.1" y="144.3">DIODE 220K</text>
<text x="125.6" y="144.5">C12</text>
<text x="125.6" y="146.7">CAP</text>
<text x="201.5" y="147.3">R60</text>
<text x="201.5" y="149.7">4.7K</text>
<text x="208.6" y="147.3">R61</text>
<text x="208.6" y="149.7">4.7K</text>
<text x="215.6" y="147.1">R64</text>
<text x="215.6" y="149.2">4.7K</text>
<text x="222.7" y="147.1">R66</text>
<text x="222.7" y="149.2">4.7K</text>
<text x="229.8" y="147.1">R71</text>
<text x="229.8" y="149.2">4.7K</text>
<text x="236.8" y="147.1">R76</text>
<text x="236.8" y="149.2">4.7K</text>
<text x="40.7" y="154.1">DIODE</text>
<text x="52.7" y="152.5">680R</text>
<text x="83.2" y="152.5">2.2K</text>
<text x="62.8" y="158.8">R9</text>
<text x="62.8" y="161">4.7K</text>
<text x="73.8" y="161">C18</text>
<text x="102" y="158.3">R6</text>
<text x="102" y="161.9">2.4K</text>
<text x="73.8" y="163.1">CAP</text>
<text x="83.2" y="163.3">D5</text>
<text x="83.2" y="165.5">DIODE</text>
<text x="102" y="165.6">D2</text>
<text x="102" y="167.7">DIODE</text>
<text x="127.9" y="163.5">C48</text>
<text x="127.9" y="165.9">CAP</text>
<text x="264.3" y="184.9">V1.0</text>
<text x="264.3" y="192">李和明</text>
<text x="264.3" y="189.6">2/2</text>
</g>
<g font-size="2.1" fill="#a1006a">
<text x="112.2" y="27.5">+5V</text>
<text x="253.1" y="28.7">VREF</text>
<text x="93.8" y="32.3">V1</text>
<text x="161.3" y="32.3">V2G</text>
<text x="23.8" y="44">N</text>
<text x="140.1" y="42.8">IS3</text>
<text x="151" y="44">P</text>
<text x="225.6" y="44">V2</text>
<text x="236.6" y="44">V2G</text>
<text x="267.4" y="46.3">+5V</text>
<text x="93.8" y="58.1">V1</text>
<text x="23.3" y="62.8">N1</text>
<text x="77.8" y="60.5">VREF1</text>
<text x="150.5" y="62.8">P1</text>
<text x="196.6" y="67.5">V2G</text>
<text x="236.6" y="68.7">V2G</text>
<text x="47.1" y="75.7">IS2</text>
<text x="161.3" y="74.5">V2G</text>
<text x="25.7" y="88.6">V1</text>
<text x="234.2" y="87.5">VREF</text>
<text x="251.4" y="95.7">V2</text>
<text x="79.2" y="99.2">+5V</text>
<text x="204.4" y="100.3">V1</text>
<text x="39" y="103.9">VREF1</text>
<text x="138" y="106.2">+5V</text>
<text x="222.5" y="110.9">IS1</text>
<text x="264.8" y="110.9">VREF</text>
<text x="250.7" y="126.2">V2G</text>
<text x="49.2" y="135.6">V1</text>
<text x="105.2" y="135.6">+5V</text>
<text x="115" y="135.6">V1</text>
<text x="132.7" y="143.8">CN5-36</text>
<text x="166" y="143.8">G1'</text>
<text x="199.2" y="140.3">+5V</text>
<text x="269.5" y="143.8">V3</text>
<text x="166" y="146.1">G2'</text>
<text x="166" y="148.5">G3'</text>
<text x="269.5" y="146.1">+7.5V</text>
<text x="34.4" y="150.9">U</text>
<text x="136.4" y="153.2">IS1</text>
<text x="136.4" y="155.5">IS2</text>
<text x="166" y="150.9">G4'</text>
<text x="166" y="153.2">G5'</text>
<text x="166" y="155.5">G6'</text>
<text x="269.5" y="150.9">+24V</text>
<text x="269.5" y="153.2">24G</text>
<text x="114.3" y="160.3">V1</text>
<text x="122.3" y="156.7">CN5-18</text>
<text x="136.4" y="157.9">IS3</text>
<text x="166" y="160.3">FAN</text>
<text x="166" y="157.9">RY</text>
<text x="199.4" y="159.1">G1'</text>
<text x="206.5" y="159.1">G2'</text>
<text x="213.5" y="159.1">G3'</text>
<text x="220.6" y="159.1">G4'</text>
<text x="227.7" y="159.1">G5'</text>
<text x="234.7" y="159.1">G6'</text>
<text x="136.9" y="164.9">V1</text>
<text x="137.1" y="162.6">Us</text>
<text x="166" y="164.9">+5V</text>
<text x="166" y="162.6">RT</text>
</g>
</svg>
